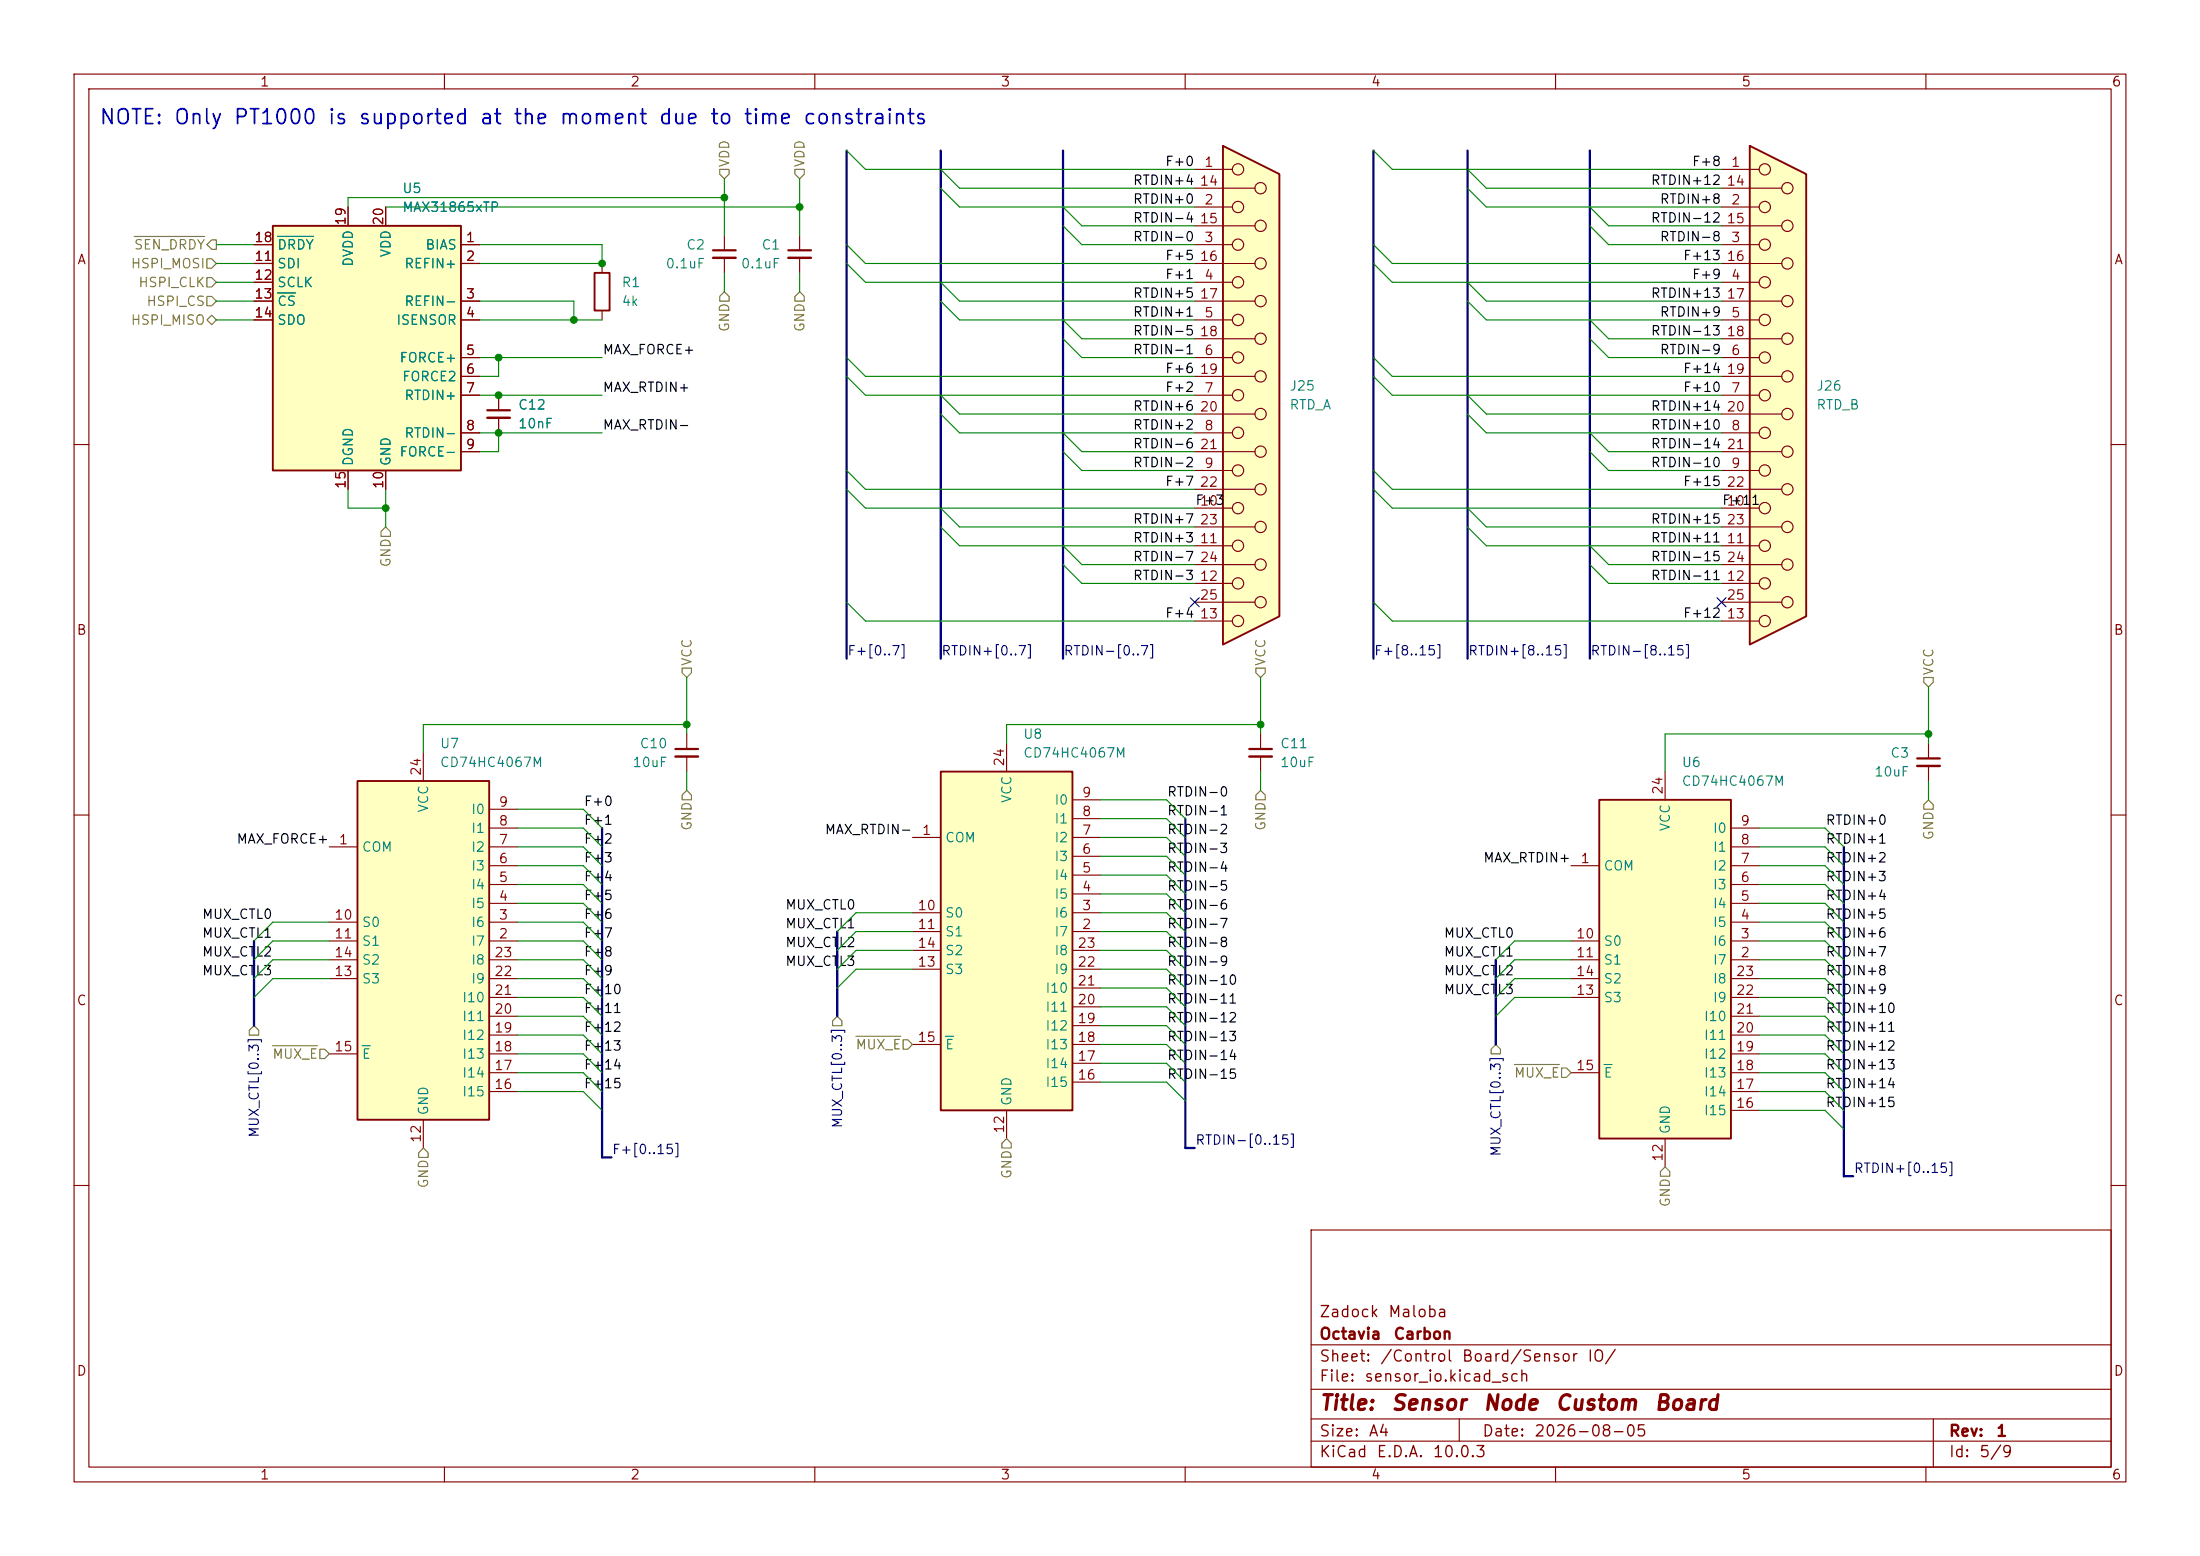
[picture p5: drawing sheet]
<svg xmlns="http://www.w3.org/2000/svg" width="297mm" height="210mm" viewBox="0 0 297 210" stroke-linecap="round" stroke-linejoin="round" font-family="sans-serif">
<g fill="none" stroke="#840000" stroke-width=".15">
<path d="M10 10h277v190h-277zM12 12h273v186h-273zM60 10v2M110 10v2M160 10v2M210 10v2M260 10v2M10 60h2M285 60h2M10 110h2M285 110h2M10 160h2"/>
<path d="M177 166h108v32h-108zM285 160h2M60 198v2M110 198v2M160 198v2M177 194.5h108M177 191.5h108M177 187.5h108M177 181.5h108M197 191.5v3M210 198v2M260 198v2"/>
<path d="M261 191.5v6.5"/>
</g>
<path d="M236.2 19.7l7.6 3.8v59.7l-7.6 3.8z" fill="#ffffc2"/>
<path d="M236.2 19.7l7.6 3.8v59.7l-7.6 3.8z" fill="none" stroke="#840000" stroke-width=".25"/>
<g fill="none" stroke="#840000" stroke-width=".15">
<path d="M232.4 22.9h5.1M232.4 25.4h8.1M232.4 27.9h5.1M232.4 30.5h8.1M232.4 33h5.1M232.4 35.6h8.1M232.4 38.1h5.1M232.4 40.6h8.1M232.4 43.2h5.1M232.4 45.7h8.1M232.4 48.3h5.1M232.4 50.8h8.1"/>
<path d="M232.4 53.3h5.1M232.4 55.9h8.1M232.4 58.4h5.1M232.4 61h8.1M232.4 63.5h5.1M232.4 66h8.1M232.4 68.6h5.1M232.4 71.1h8.1M232.4 73.7h5.1M232.4 76.2h8.1M232.4 78.7h5.1M232.4 81.3h8.1"/>
<path d="M232.4 83.8h5.1"/>
<circle cx="238.3" cy="22.9" r=".76"/>
<circle cx="238.3" cy="33" r=".76"/>
<circle cx="238.3" cy="38.1" r=".76"/>
<circle cx="238.3" cy="27.9" r=".76"/>
<circle cx="241.3" cy="35.6" r=".76"/>
<circle cx="241.3" cy="25.4" r=".76"/>
<circle cx="241.3" cy="30.5" r=".76"/>
<circle cx="238.3" cy="43.2" r=".76"/>
<circle cx="238.3" cy="48.3" r=".76"/>
<circle cx="238.3" cy="53.3" r=".76"/>
<circle cx="238.3" cy="58.4" r=".76"/>
<circle cx="241.3" cy="50.8" r=".76"/>
<circle cx="241.3" cy="55.9" r=".76"/>
<circle cx="241.3" cy="45.7" r=".76"/>
<circle cx="241.3" cy="40.6" r=".76"/>
<circle cx="238.3" cy="68.6" r=".76"/>
<circle cx="238.3" cy="63.5" r=".76"/>
<circle cx="238.3" cy="73.7" r=".76"/>
<circle cx="238.3" cy="78.7" r=".76"/>
<circle cx="241.3" cy="71.1" r=".76"/>
<circle cx="241.3" cy="66" r=".76"/>
<circle cx="241.3" cy="76.2" r=".76"/>
<circle cx="241.3" cy="61" r=".76"/>
<circle cx="238.3" cy="83.8" r=".76"/>
<circle cx="241.3" cy="81.3" r=".76"/>
</g>
<path d="M215.9 108h17.8v45.7h-17.8z" fill="#ffffc2"/>
<path d="M215.9 108h17.8v45.7h-17.8z" fill="none" stroke="#840000" stroke-width=".25"/>
<g fill="none" stroke="#840000" stroke-width=".15">
<path d="M212.1 116.8h3.8M224.8 104.1v3.9M233.7 116.8h3.8M233.7 119.4h3.8M233.7 114.3h3.8M233.7 111.8h3.8M212.1 129.5h3.8M212.1 127h3.8M212.1 134.6h3.8M212.1 132.1h3.8M233.7 129.5h3.8M233.7 127h3.8"/>
<path d="M233.7 124.5h3.8M233.7 121.9h3.8M233.7 134.6h3.8M233.7 132.1h3.8M233.7 139.7h3.8M233.7 137.2h3.8M212.1 144.8h3.8M224.8 153.7v3.8M233.7 144.8h3.8M233.7 149.9h3.8M233.7 147.3h3.8M233.7 142.2h3.8"/>
</g>
<path d="M216.5 143.7h1.1" fill="none" stroke="#008484" stroke-width=".15"/>
<path d="M165.1 19.7l7.6 3.8v59.7l-7.6 3.8z" fill="#ffffc2"/>
<path d="M165.1 19.7l7.6 3.8v59.7l-7.6 3.8z" fill="none" stroke="#840000" stroke-width=".25"/>
<g fill="none" stroke="#840000" stroke-width=".15">
<path d="M161.3 22.9h5.1M161.3 25.4h8.1M161.3 27.9h5.1M161.3 30.5h8.1M161.3 33h5.1M161.3 35.6h8.1M161.3 38.1h5.1M67.3 53.3v2.1M67.3 56.4v2M161.3 40.6h8.1M161.3 43.2h5.1M161.3 45.7h8.1"/>
<path d="M161.3 48.3h5.1M161.3 50.8h8.1M161.3 53.3h5.1M161.3 55.9h8.1M161.3 58.4h5.1M161.3 61h8.1M161.3 63.5h5.1M161.3 66h8.1M161.3 68.6h5.1M161.3 71.1h8.1M161.3 73.7h5.1M161.3 76.2h8.1"/>
<path d="M161.3 78.7h5.1M92.7 99.1v2M161.3 81.3h8.1M161.3 83.8h5.1M170.2 99.1v2M92.7 102.1v2M170.2 102.1v2M260.3 100.3v2.1M260.3 103.4v2"/>
<circle cx="167.1" cy="38.1" r=".76"/>
<circle cx="167.1" cy="33" r=".76"/>
<circle cx="167.1" cy="22.9" r=".76"/>
<circle cx="167.1" cy="27.9" r=".76"/>
<circle cx="170.2" cy="35.6" r=".76"/>
<circle cx="170.2" cy="25.4" r=".76"/>
<circle cx="170.2" cy="30.5" r=".76"/>
<circle cx="167.1" cy="53.3" r=".76"/>
<circle cx="167.1" cy="43.2" r=".76"/>
<circle cx="167.1" cy="58.4" r=".76"/>
<circle cx="167.1" cy="48.3" r=".76"/>
<circle cx="170.2" cy="55.9" r=".76"/>
<circle cx="170.2" cy="40.6" r=".76"/>
<circle cx="170.2" cy="45.7" r=".76"/>
<circle cx="170.2" cy="50.8" r=".76"/>
<circle cx="167.1" cy="78.7" r=".76"/>
<circle cx="167.1" cy="68.6" r=".76"/>
<circle cx="167.1" cy="73.7" r=".76"/>
<circle cx="167.1" cy="63.5" r=".76"/>
<circle cx="170.2" cy="71.1" r=".76"/>
<circle cx="170.2" cy="76.2" r=".76"/>
<circle cx="170.2" cy="66" r=".76"/>
<circle cx="170.2" cy="61" r=".76"/>
<circle cx="167.1" cy="83.8" r=".76"/>
<circle cx="170.2" cy="81.3" r=".76"/>
</g>
<path d="M65.8 55.4h3M91.2 101.1h3M168.7 101.1h3M258.8 102.4h3.1" fill="none" stroke="#840000" stroke-width=".3"/>
<path d="M65.8 56.4h3M91.2 102.1h3M168.7 102.1h3M258.8 103.4h3.1" fill="none" stroke="#840000" stroke-width=".33"/>
<path d="M36.8 30.5h25.4v33h-25.4z" fill="#ffffc2"/>
<path d="M36.8 30.5h25.4v33h-25.4zM80.3 36.8h2v5.1h-2z" fill="none" stroke="#840000" stroke-width=".25"/>
<g fill="none" stroke="#840000" stroke-width=".15">
<path d="M34.3 33h2.5M34.3 35.6h2.5M34.3 38.1h2.5M47 27.9v2.6M52.1 27.9v2.6M62.2 33h2.6M62.2 35.6h2.6M81.3 35.6v1.2M97.8 31.8v2M97.8 34.8v2M107.9 31.8v2M107.9 34.8v2"/>
<path d="M34.3 40.6h2.5M34.3 43.2h2.5M62.2 40.6h2.6M62.2 43.2h2.6M62.2 48.3h2.6M62.2 50.8h2.6M62.2 53.3h2.6M62.2 58.4h2.6M81.3 41.9v1.3M47 63.5v2.5M52.1 63.5v2.5M62.2 61h2.6"/>
</g>
<path d="M37.5 39.5h2.4M37.5 31.9h4.8" fill="none" stroke="#008484" stroke-width=".15"/>
<path d="M96.3 33.8h3M106.4 33.8h3.1" fill="none" stroke="#840000" stroke-width=".3"/>
<path d="M96.3 34.8h3M106.4 34.8h3.1" fill="none" stroke="#840000" stroke-width=".33"/>
<path d="M127 104.1h17.8v45.8h-17.8z" fill="#ffffc2"/>
<path d="M127 104.1h17.8v45.8h-17.8z" fill="none" stroke="#840000" stroke-width=".25"/>
<g fill="none" stroke="#840000" stroke-width=".15">
<path d="M123.2 113h3.8M135.9 100.3v3.8M144.8 113h3.8M144.8 118.1h3.8M144.8 115.6h3.8M144.8 110.5h3.8M144.8 108h3.8M123.2 125.7h3.8M123.2 123.2h3.8M123.2 130.8h3.8M123.2 128.3h3.8M144.8 125.7h3.8"/>
<path d="M144.8 123.2h3.8M144.8 120.7h3.8M144.8 130.8h3.8M144.8 128.3h3.8M144.8 138.4h3.8M144.8 135.9h3.8M144.8 133.4h3.8M123.2 141h3.8M135.9 149.9v3.8M144.8 141h3.8M144.8 146.1h3.8M144.8 143.5h3.8"/>
</g>
<path d="M127.6 139.9h1.1" fill="none" stroke="#008484" stroke-width=".15"/>
<path d="M48.3 105.4h17.7v45.7h-17.7z" fill="#ffffc2"/>
<path d="M48.3 105.4h17.7v45.7h-17.7z" fill="none" stroke="#840000" stroke-width=".25"/>
<g fill="none" stroke="#840000" stroke-width=".15">
<path d="M34.3 33h2.5M34.3 35.6h2.5M34.3 38.1h2.5M47 27.9v2.6M52.1 27.9v2.6M62.2 33h2.6M62.2 35.6h2.6M34.3 40.6h2.5M34.3 43.2h2.5M62.2 40.6h2.6M62.2 43.2h2.6M62.2 48.3h2.6"/>
<path d="M62.2 50.8h2.6M62.2 53.3h2.6M62.2 58.4h2.6M67.3 53.3v2.1M67.3 56.4v2M47 63.5v2.5M52.1 63.5v2.5M62.2 61h2.6M44.4 114.3h3.9M57.1 101.6v3.8M66 114.3h3.8M66 119.4h3.8"/>
<path d="M66 116.8h3.8M66 111.8h3.8M66 109.2h3.8M44.4 127h3.9M44.4 124.5h3.9M44.4 132.1h3.9M44.4 129.5h3.9M66 127h3.8M66 124.5h3.8M66 121.9h3.8M66 132.1h3.8M66 129.5h3.8"/>
<path d="M66 139.7h3.8M66 137.2h3.8M66 134.6h3.8M44.4 142.2h3.9M57.1 151.1v3.8M66 142.2h3.8M66 147.3h3.8M66 144.8h3.8"/>
</g>
<path d="M37.5 39.5h2.4M37.5 31.9h4.8M48.9 141.1h1.1" fill="none" stroke="#008484" stroke-width=".15"/>
<g fill="none" stroke="#848400" stroke-width=".15">
<path d="M18.1 31.9h9.5M27.9 33l.7-.6h.6v1.3h-.6zM27.9 34.9h.7l.6 .7-.6 .6h-.7zM27.9 37.5h.7l.6 .6-.6 .6h-.7zM97.2 22.9h1.2v.6l-.6 .6-.6-.6zM97.8 39.4l.6 .6v.6h-1.2v-.6zM107.3 22.9h1.3v.6l-.7 .6-.6-.6zM107.9 39.4l.7 .6v.6h-1.3v-.6zM27.9 40h.7l.6 .6-.6 .7h-.7zM28.6 42.5l.6 .7-.6 .6-.7-.6zM52.1 71.1l.6 .7v.6h-1.3v-.6zM92.1 90.2h1.2v.6l-.6 .6-.6-.6z"/>
<path d="M169.5 90.2h1.3v.6l-.6 .6-.7-.6zM259.7 91.4h1.3v.7l-.7 .6-.6-.6zM92.7 106.7l.6 .6v.7h-1.2v-.7zM169.5 107.3l.7-.6 .6 .6v.7h-1.3zM260.3 108l.7 .6v.6h-1.3v-.6zM34.3 138.4l.6 .7v.6h-1.2v-.6zM113 137.2l.7 .6v.6h-1.3v-.6zM115.5 139.9h6.1M36.8 141.1h6.1M43.2 141.6h.6l.6 .6-.6 .7h-.6zM57.1 154.9l.7 .7v.6h-1.3v-.6zM121.9 140.3h.7l.6 .7-.6 .6h-.7z"/>
<path d="M135.9 153.7l.6 .6v.6h-1.2v-.6zM201.9 141l.7 .6v.6h-1.3v-.6zM204.4 143.7h6.1M210.8 144.1h.7l.6 .7-.6 .6h-.7zM224.2 158.1l.6-.6 .6 .6v.7h-1.2z"/>
</g>
<path d="M114.3 20.3v68.6M127 20.3v68.6M143.5 20.3v68.6M185.4 20.3v68.6M198.1 20.3v68.6M214.6 20.3v68.6M81.3 111.8v44.4h1.2M160 110.5v44.4h1.3M248.9 114.3v44.5h1.3M34.3 127v11.4M113 125.7v11.5M201.9 129.5v11.5" fill="none" stroke="#000084" stroke-width=".3"/>
<g fill="none" stroke="#008400" stroke-width=".15">
<path d="M29.2 33h5.1M29.2 38.1h5.1M29.2 35.6h5.1M52.1 27.9h55.8M64.8 33h16.5v2.6h-16.5M97.8 24.1v7.7M97.8 36.8v2.6M97.8 26.7h-50.8v1.2M107.9 24.1v7.7M107.9 36.8v2.6M114.3 35.6l2.5 2.5h44.5M114.3 33l2.5 2.6h44.5"/>
<path d="M114.3 20.3l2.5 2.6h44.5M127 38.1l2.5 2.5h31.8M127 25.4l2.5 2.5h31.8M127 22.9l2.5 2.5h31.8M143.5 30.5l2.5 2.5h15.3M143.5 27.9l2.5 2.6h15.3M185.4 35.6l2.6 2.5h44.4M185.4 33l2.6 2.6h44.4M185.4 20.3l2.6 2.6h44.4M198.1 38.1l2.6 2.5h31.7M198.1 25.4l2.6 2.5h31.7M198.1 22.9l2.6 2.5h31.7"/>
<path d="M214.6 30.5l2.6 2.5h15.2M214.6 27.9l2.6 2.6h15.2M29.2 40.6h5.1M29.2 43.2h5.1M64.8 40.6h12.7v2.6M64.8 53.3h16.5M64.8 58.4h16.5M64.8 43.2h16.5M64.8 48.3h16.5M67.3 58.4v2.6h-2.5M67.3 48.3v2.5h-2.5M114.3 48.3l2.5 2.5h44.5"/>
<path d="M114.3 50.8l2.5 2.5h44.5M127 55.9l2.5 2.5h31.8M127 40.6l2.5 2.6h31.8M127 53.3l2.5 2.6h31.8M143.5 58.4l2.5 2.6h15.3M143.5 45.7l2.5 2.6h15.3M143.5 43.2l2.5 2.5h15.3M185.4 48.3l2.6 2.5h44.4M185.4 50.8l2.6 2.5h44.4M198.1 55.9l2.6 2.5h31.7M198.1 40.6l2.6 2.6h31.7M198.1 53.3l2.6 2.6h31.7"/>
<path d="M214.6 58.4l2.6 2.6h15.2M214.6 45.7l2.6 2.6h15.2M214.6 43.2l2.6 2.5h15.2M47 66v2.6h5.1M52.1 66v5.1M114.3 63.5l2.5 2.5h44.5M114.3 66l2.5 2.6h44.5M127 71.1l2.5 2.6h31.8M127 68.6l2.5 2.5h31.8M143.5 73.7l2.5 2.5h15.3M143.5 76.2l2.5 2.5h15.3M143.5 61l2.5 2.5h15.3"/>
<path d="M185.4 63.5l2.6 2.5h44.4M185.4 66l2.6 2.6h44.4M198.1 71.1l2.6 2.6h31.7M198.1 68.6l2.6 2.5h31.7M214.6 73.7l2.6 2.5h15.2M214.6 76.2l2.6 2.5h15.2M214.6 61l2.6 2.5h15.2M92.7 97.8h-35.6v3.8M92.7 91.4v7.7M114.3 81.3l2.5 2.5h44.5M170.2 97.8h-34.3v2.5M170.2 91.4v7.7"/>
<path d="M185.4 81.3l2.6 2.5h44.4M260.3 92.7v7.6M260.3 99.1h-35.5v5M69.8 111.8h8.9l2.6 2.5M69.8 109.2h8.9l2.6 2.6M69.8 114.3h8.9l2.6 2.5M69.8 119.4h8.9l2.6 2.5M69.8 116.8h8.9l2.6 2.6M92.7 104.1v2.6M148.6 113h8.9l2.5 2.6M148.6 115.6h8.9l2.5 2.5M148.6 118.1h8.9l2.5 2.6"/>
<path d="M148.6 108h8.9l2.5 2.5M148.6 110.5h8.9l2.5 2.5M170.2 104.1v2.6M237.5 111.8h8.9l2.5 2.5M237.5 114.3h8.9l2.5 2.5M237.5 119.4h8.9l2.5 2.5M237.5 116.8h8.9l2.5 2.6M260.3 105.4v2.6M44.4 127h-7.6l-2.5 2.5M44.4 124.5h-7.6l-2.5 2.5M44.4 129.5h-7.6l-2.5 2.6M44.4 132.1h-7.6l-2.5 2.5"/>
<path d="M69.8 127h8.9l2.6 2.5M69.8 139.7h8.9l2.6 2.5M69.8 137.2h8.9l2.6 2.5M69.8 124.5h8.9l2.6 2.5M69.8 121.9h8.9l2.6 2.6M69.8 129.5h8.9l2.6 2.6M69.8 132.1h8.9l2.6 2.5M69.8 134.6h8.9l2.6 2.6M123.2 128.3h-7.6l-2.6 2.5M123.2 123.2h-7.6l-2.6 2.5M123.2 125.7h-7.6l-2.6 2.6M123.2 130.8h-7.6l-2.6 2.6"/>
<path d="M148.6 128.3h8.9l2.5 2.5M148.6 123.2h8.9l2.5 2.5M148.6 125.7h8.9l2.5 2.6M148.6 130.8h8.9l2.5 2.6M148.6 135.9h8.9l2.5 2.5M148.6 138.4h8.9l2.5 2.6M148.6 120.7h8.9l2.5 2.5M148.6 133.4h8.9l2.5 2.5M212.1 127h-7.6l-2.6 2.5M212.1 129.5h-7.6l-2.6 2.6M212.1 132.1h-7.6l-2.6 2.5M212.1 134.6h-7.6l-2.6 2.6"/>
<path d="M237.5 127h8.9l2.5 2.5M237.5 139.7h8.9l2.5 2.5M237.5 137.2h8.9l2.5 2.5M237.5 124.5h8.9l2.5 2.5M237.5 121.9h8.9l2.5 2.6M237.5 129.5h8.9l2.5 2.6M237.5 132.1h8.9l2.5 2.5M237.5 134.6h8.9l2.5 2.6M69.8 147.3h8.9l2.6 2.6M69.8 142.2h8.9l2.6 2.6M69.8 144.8h8.9l2.6 2.5M148.6 143.5h8.9l2.5 2.6"/>
<path d="M148.6 141h8.9l2.5 2.5M148.6 146.1h8.9l2.5 2.5M237.5 147.3h8.9l2.5 2.6M237.5 142.2h8.9l2.5 2.6M237.5 149.9h8.9l2.5 2.5M237.5 144.8h8.9l2.5 2.5"/>
</g>
<path d="M160.7 80.7l1.2 1.2M161.9 80.7l-1.2 1.2M231.8 80.7l1.2 1.2M233 80.7l-1.2 1.2" fill="none" stroke="#000084" stroke-width=".15"/>
<g fill="#008400" stroke="#008400" stroke-width=".14">
<circle cx="92.7" cy="97.8" r=".46"/>
<circle cx="77.5" cy="43.2" r=".46"/>
<circle cx="97.8" cy="26.7" r=".46"/>
<circle cx="107.9" cy="27.9" r=".46"/>
<circle cx="81.3" cy="35.6" r=".46"/>
<circle cx="67.3" cy="53.3" r=".46"/>
<circle cx="67.3" cy="58.4" r=".46"/>
<circle cx="52.1" cy="68.6" r=".46"/>
<circle cx="67.3" cy="48.3" r=".46"/>
<circle cx="170.2" cy="97.8" r=".46"/>
<circle cx="260.3" cy="99.1" r=".46"/>
</g>
<text font-size="2" fill="#0000c2" x="13.3" y="17.3">NOTE: Only PT1000 is supported at the moment due to time constraints</text>
<g font-size="2" fill="#840000">
<text x="178" y="190.8">Title:</text>
<text x="187.7" y="190.8">Sensor</text>
<text x="200.1" y="190.8">Node</text>
<text x="209.8" y="190.8">Custom</text>
<text x="223.2" y="190.8">Board</text>
</g>
<g font-size="1.5" fill="#840000">
<text x="178" y="178.2">Zadock</text>
<text x="187.3" y="178.2">Maloba</text>
<text x="178" y="184.2">Sheet:</text>
<text x="178" y="181.2">Octavia</text>
<text x="186.2" y="184.2">/Control</text>
<text x="188" y="181.2">Carbon</text>
<text x="197.2" y="184.2">Board/Sensor</text>
<text x="214.2" y="184.2">IO/</text>
<text x="178" y="186.9">File:</text>
<text x="184.1" y="186.9">sensor_io.kicad_sch</text>
<text x="178" y="197.1">KiCad</text>
<text x="178" y="194.3">Size:</text>
<text x="184.7" y="194.3">A4</text>
<text x="185.7" y="197.1">E.D.A.</text>
<text x="193.3" y="197.1">10.0.3</text>
<text x="200" y="194.3">Date:</text>
<text x="207" y="194.3">2026-08-05</text>
<text x="263" y="194.3">Rev:</text>
<text x="263" y="197.1">Id:</text>
<text x="267.1" y="197.1">5/9</text>
<text x="269.4" y="194.3">1</text>
</g>
<g font-size="1.3" fill="#840000">
<text x="35" y="12">1</text>
<text x="85" y="12">2</text>
<text x="135" y="12">3</text>
<text x="185" y="12">4</text>
<text x="235" y="12">5</text>
<text x="285" y="12">6</text>
<text x="162.5" y="22.8">1</text>
<text x="233.6" y="22.8">1</text>
<text x="161.9" y="25.4">14</text>
<text x="162.5" y="27.9">2</text>
<text x="233" y="25.4">14</text>
<text x="233.6" y="27.9">2</text>
<text x="10.3" y="36">A</text>
<text x="34.2" y="35.5">11</text>
<text x="34.2" y="33">18</text>
<text x="47" y="30.5" transform="rotate(-90 47 30.5)">19</text>
<text x="52" y="30.5" transform="rotate(-90 52 30.5)">20</text>
<text x="62.8" y="33">1</text>
<text x="62.8" y="35.5">2</text>
<text x="161.9" y="30.5">15</text>
<text x="161.9" y="35.5">16</text>
<text x="162.5" y="33">3</text>
<text x="233" y="30.5">15</text>
<text x="233" y="35.5">16</text>
<text x="233.6" y="33">3</text>
<text x="285.3" y="36">A</text>
<text x="34.2" y="38.1">12</text>
<text x="34.2" y="40.6">13</text>
<text x="62.8" y="40.6">3</text>
<text x="161.9" y="40.6">17</text>
<text x="162.5" y="38.1">4</text>
<text x="233" y="40.6">17</text>
<text x="233.6" y="38.1">4</text>
<text x="34.2" y="43.2">14</text>
<text x="62.8" y="43.2">4</text>
<text x="161.9" y="45.7">18</text>
<text x="162.5" y="43.2">5</text>
<text x="233" y="45.7">18</text>
<text x="233.6" y="43.2">5</text>
<text x="62.8" y="48.2">5</text>
<text x="62.8" y="50.8">6</text>
<text x="62.8" y="53.3">7</text>
<text x="161.9" y="50.8">19</text>
<text x="162.5" y="48.2">6</text>
<text x="162.5" y="53.3">7</text>
<text x="233" y="50.8">19</text>
<text x="233.6" y="48.2">6</text>
<text x="233.6" y="53.3">7</text>
<text x="62.8" y="58.4">8</text>
<text x="161.9" y="55.9">20</text>
<text x="162.5" y="58.4">8</text>
<text x="233" y="55.9">20</text>
<text x="233.6" y="58.4">8</text>
<text x="62.8" y="60.9">9</text>
<text x="161.9" y="60.9">21</text>
<text x="162.5" y="63.5">9</text>
<text x="233" y="60.9">21</text>
<text x="233.6" y="63.5">9</text>
<text x="47" y="66.1" transform="rotate(-90 47 66.1)">15</text>
<text x="52" y="66.1" transform="rotate(-90 52 66.1)">10</text>
<text x="161.9" y="68.6">10</text>
<text x="161.9" y="66">22</text>
<text x="161.9" y="71.1">23</text>
<text x="233" y="68.6">10</text>
<text x="233" y="66">22</text>
<text x="233" y="71.1">23</text>
<text x="161.9" y="73.6">11</text>
<text x="161.9" y="76.2">24</text>
<text x="233" y="73.6">11</text>
<text x="233" y="76.2">24</text>
<text x="161.9" y="78.7">12</text>
<text x="161.9" y="83.8">13</text>
<text x="161.9" y="81.3">25</text>
<text x="233" y="78.7">12</text>
<text x="233" y="83.8">13</text>
<text x="233" y="81.3">25</text>
<text x="10.3" y="86">B</text>
<text x="285.3" y="86">B</text>
<text x="57.1" y="104.8" transform="rotate(-90 57.1 104.8)">24</text>
<text x="135.9" y="103.5" transform="rotate(-90 135.9 103.5)">24</text>
<text x="146" y="107.9">9</text>
<text x="224.8" y="107.4" transform="rotate(-90 224.8 107.4)">24</text>
<text x="67.2" y="111.7">8</text>
<text x="67.2" y="109.2">9</text>
<text x="124.4" y="113">1</text>
<text x="146" y="113">7</text>
<text x="146" y="110.5">8</text>
<text x="234.9" y="111.7">9</text>
<text x="45.6" y="114.3">1</text>
<text x="67.2" y="119.4">5</text>
<text x="67.2" y="116.8">6</text>
<text x="67.2" y="114.3">7</text>
<text x="146" y="118.1">5</text>
<text x="146" y="115.5">6</text>
<text x="213.3" y="116.8">1</text>
<text x="234.9" y="119.4">6</text>
<text x="234.9" y="116.8">7</text>
<text x="234.9" y="114.3">8</text>
<text x="45" y="124.4">10</text>
<text x="67.2" y="124.4">3</text>
<text x="67.2" y="121.9">4</text>
<text x="123.8" y="123.2">10</text>
<text x="123.8" y="125.7">11</text>
<text x="146" y="125.7">2</text>
<text x="146" y="123.2">3</text>
<text x="146" y="120.6">4</text>
<text x="234.9" y="124.4">4</text>
<text x="234.9" y="121.9">5</text>
<text x="45" y="127">11</text>
<text x="45" y="129.5">14</text>
<text x="66.6" y="129.5">23</text>
<text x="67.2" y="127">2</text>
<text x="123.8" y="130.8">13</text>
<text x="123.8" y="128.2">14</text>
<text x="145.4" y="130.8">22</text>
<text x="145.4" y="128.2">23</text>
<text x="212.7" y="127">10</text>
<text x="212.7" y="129.5">11</text>
<text x="234.9" y="129.5">2</text>
<text x="234.9" y="127">3</text>
<text x="10.3" y="136">C</text>
<text x="45" y="132.1">13</text>
<text x="66.6" y="137.1">20</text>
<text x="66.6" y="134.6">21</text>
<text x="66.6" y="132.1">22</text>
<text x="145.4" y="135.9">20</text>
<text x="145.4" y="133.3">21</text>
<text x="212.7" y="134.6">13</text>
<text x="212.7" y="132.1">14</text>
<text x="234.3" y="137.1">21</text>
<text x="234.3" y="134.6">22</text>
<text x="234.3" y="132.1">23</text>
<text x="285.3" y="136">C</text>
<text x="45" y="142.2">15</text>
<text x="66.6" y="142.2">18</text>
<text x="66.6" y="139.7">19</text>
<text x="123.8" y="140.9">15</text>
<text x="145.4" y="143.5">17</text>
<text x="145.4" y="140.9">18</text>
<text x="145.4" y="138.4">19</text>
<text x="234.3" y="142.2">19</text>
<text x="234.3" y="139.7">20</text>
<text x="66.6" y="147.3">16</text>
<text x="66.6" y="144.8">17</text>
<text x="145.4" y="146">16</text>
<text x="212.7" y="144.8">15</text>
<text x="234.3" y="149.8">16</text>
<text x="234.3" y="147.3">17</text>
<text x="234.3" y="144.8">18</text>
<text x="57.1" y="154.3" transform="rotate(-90 57.1 154.3)">12</text>
<text x="135.9" y="153.1" transform="rotate(-90 135.9 153.1)">12</text>
<text x="224.8" y="156.9" transform="rotate(-90 224.8 156.9)">12</text>
<text x="10.3" y="186">D</text>
<text x="285.3" y="186">D</text>
<text x="35" y="200">1</text>
<text x="85" y="200">2</text>
<text x="135" y="200">3</text>
<text x="185" y="200">4</text>
<text x="235" y="200">5</text>
<text x="285" y="200">6</text>
</g>
<g font-size="1.3" fill="#848400">
<text x="98.8" y="22.7" transform="rotate(-90 98.8 22.7)">VDD</text>
<text x="108.9" y="22.7" transform="rotate(-90 108.9 22.7)">VDD</text>
<text x="18" y="34">SEN_DRDY</text>
<text x="17.6" y="36.5">HSPI_MOSI</text>
<text x="18.6" y="39.1">HSPI_CLK</text>
<text x="19.7" y="41.6">HSPI_CS</text>
<text x="17.6" y="44.2">HSPI_MISO</text>
<text x="98.8" y="44.9" transform="rotate(-90 98.8 44.9)">GND</text>
<text x="108.9" y="44.9" transform="rotate(-90 108.9 44.9)">GND</text>
<text x="53" y="76.7" transform="rotate(-90 53 76.7)">GND</text>
<text x="93.7" y="90" transform="rotate(-90 93.7 90)">VCC</text>
<text x="171.2" y="90" transform="rotate(-90 171.2 90)">VCC</text>
<text x="261.3" y="91.2" transform="rotate(-90 261.3 91.2)">VCC</text>
<text x="93.7" y="112.2" transform="rotate(-90 93.7 112.2)">GND</text>
<text x="171.2" y="112.2" transform="rotate(-90 171.2 112.2)">GND</text>
<text x="261.3" y="113.5" transform="rotate(-90 261.3 113.5)">GND</text>
<text x="36.7" y="143.2">MUX_E</text>
<text x="115.4" y="141.9">MUX_E</text>
<text x="204.3" y="145.8">MUX_E</text>
<text x="58.1" y="160.5" transform="rotate(-90 58.1 160.5)">GND</text>
<text x="136.9" y="159.2" transform="rotate(-90 136.9 159.2)">GND</text>
<text x="225.8" y="163" transform="rotate(-90 225.8 163)">GND</text>
</g>
<g font-size="1.3">
<text x="157.2" y="22.7">F+0</text>
<text x="228.3" y="22.7">F+8</text>
<text x="152.9" y="25.3">RTDIN+4</text>
<text x="152.9" y="27.8">RTDIN+0</text>
<text x="222.8" y="25.3">RTDIN+12</text>
<text x="224" y="27.8">RTDIN+8</text>
<text x="152.9" y="32.9">RTDIN-0</text>
<text x="152.9" y="30.4">RTDIN-4</text>
<text x="157.2" y="35.4">F+5</text>
<text x="222.8" y="30.4">RTDIN-12</text>
<text x="224" y="32.9">RTDIN-8</text>
<text x="227.1" y="35.4">F+13</text>
<text x="152.9" y="40.5">RTDIN+5</text>
<text x="157.2" y="38">F+1</text>
<text x="222.8" y="40.5">RTDIN+13</text>
<text x="228.3" y="38">F+9</text>
<text x="152.9" y="43.1">RTDIN+1</text>
<text x="152.9" y="45.6">RTDIN-5</text>
<text x="222.8" y="45.6">RTDIN-13</text>
<text x="224" y="43.1">RTDIN+9</text>
<text x="81.3" y="48.1">MAX_FORCE+</text>
<text x="81.3" y="53.2">MAX_RTDIN+</text>
<text x="152.9" y="48.1">RTDIN-1</text>
<text x="157.2" y="53.2">F+2</text>
<text x="157.2" y="50.7">F+6</text>
<text x="224" y="48.1">RTDIN-9</text>
<text x="227.1" y="53.2">F+10</text>
<text x="227.1" y="50.7">F+14</text>
<text x="81.3" y="58.3">MAX_RTDIN-</text>
<text x="152.9" y="55.8">RTDIN+6</text>
<text x="152.9" y="58.3">RTDIN+2</text>
<text x="222.8" y="55.8">RTDIN+14</text>
<text x="222.8" y="58.3">RTDIN+10</text>
<text x="152.9" y="60.8">RTDIN-6</text>
<text x="152.9" y="63.4">RTDIN-2</text>
<text x="157.2" y="65.9">F+7</text>
<text x="222.8" y="63.4">RTDIN-10</text>
<text x="222.8" y="60.8">RTDIN-14</text>
<text x="227.1" y="65.9">F+15</text>
<text x="152.9" y="71">RTDIN+7</text>
<text x="161.3" y="68.5">F+3</text>
<text x="222.8" y="71">RTDIN+15</text>
<text x="232.4" y="68.5">F+11</text>
<text x="152.9" y="76.1">RTDIN-7</text>
<text x="152.9" y="73.5">RTDIN+3</text>
<text x="222.8" y="76.1">RTDIN-15</text>
<text x="222.8" y="73.5">RTDIN+11</text>
<text x="152.9" y="78.6">RTDIN-3</text>
<text x="157.2" y="83.7">F+4</text>
<text x="222.8" y="78.6">RTDIN-11</text>
<text x="227.1" y="83.7">F+12</text>
<text x="157.5" y="107.8">RTDIN-0</text>
<text x="78.7" y="111.6">F+1</text>
<text x="78.7" y="109.1">F+0</text>
<text x="111.3" y="112.9">MAX_RTDIN-</text>
<text x="157.5" y="112.9">RTDIN-2</text>
<text x="157.5" y="110.4">RTDIN-1</text>
<text x="246.4" y="111.6">RTDIN+0</text>
<text x="31.8" y="114.2">MAX_FORCE+</text>
<text x="78.7" y="114.2">F+2</text>
<text x="78.7" y="116.7">F+3</text>
<text x="78.7" y="119.3">F+4</text>
<text x="157.5" y="115.4">RTDIN-3</text>
<text x="157.5" y="118">RTDIN-4</text>
<text x="200.2" y="116.7">MAX_RTDIN+</text>
<text x="246.4" y="116.7">RTDIN+2</text>
<text x="246.4" y="114.2">RTDIN+1</text>
<text x="246.4" y="119.3">RTDIN+3</text>
<text x="27.2" y="124.3">MUX_CTL0</text>
<text x="78.7" y="121.8">F+5</text>
<text x="78.7" y="124.3">F+6</text>
<text x="105.9" y="123.1">MUX_CTL0</text>
<text x="105.9" y="125.6">MUX_CTL1</text>
<text x="157.5" y="125.6">RTDIN-7</text>
<text x="157.5" y="123.1">RTDIN-6</text>
<text x="157.5" y="120.5">RTDIN-5</text>
<text x="246.4" y="121.8">RTDIN+4</text>
<text x="246.4" y="124.3">RTDIN+5</text>
<text x="27.2" y="129.4">MUX_CTL2</text>
<text x="27.2" y="132">MUX_CTL3</text>
<text x="27.2" y="126.9">MUX_CTL1</text>
<text x="78.7" y="126.9">F+7</text>
<text x="78.7" y="132">F+9</text>
<text x="78.7" y="129.4">F+8</text>
<text x="105.9" y="128.1">MUX_CTL2</text>
<text x="105.9" y="130.7">MUX_CTL3</text>
<text x="157.5" y="128.1">RTDIN-8</text>
<text x="157.5" y="130.7">RTDIN-9</text>
<text x="194.8" y="126.9">MUX_CTL0</text>
<text x="194.8" y="129.4">MUX_CTL1</text>
<text x="194.8" y="132">MUX_CTL2</text>
<text x="246.4" y="126.9">RTDIN+6</text>
<text x="246.4" y="129.4">RTDIN+7</text>
<text x="246.4" y="132">RTDIN+8</text>
<text x="78.7" y="137">F+11</text>
<text x="78.7" y="134.5">F+10</text>
<text x="157.5" y="133.2">RTDIN-10</text>
<text x="157.5" y="135.8">RTDIN-11</text>
<text x="194.8" y="134.5">MUX_CTL3</text>
<text x="246.4" y="137">RTDIN+10</text>
<text x="246.4" y="134.5">RTDIN+9</text>
<text x="78.7" y="142.1">F+13</text>
<text x="78.7" y="139.6">F+12</text>
<text x="157.5" y="138.3">RTDIN-12</text>
<text x="157.5" y="143.4">RTDIN-14</text>
<text x="157.5" y="140.8">RTDIN-13</text>
<text x="246.4" y="142.1">RTDIN+12</text>
<text x="246.4" y="139.6">RTDIN+11</text>
<text x="78.7" y="144.7">F+14</text>
<text x="78.7" y="147.2">F+15</text>
<text x="157.5" y="145.9">RTDIN-15</text>
<text x="246.4" y="149.7">RTDIN+15</text>
<text x="246.4" y="144.7">RTDIN+13</text>
<text x="246.4" y="147.2">RTDIN+14</text>
</g>
<g font-size="1.3" fill="#008484">
<text x="54.2" y="28.9">MAX31865xTP</text>
<text x="54.2" y="26.4">U5</text>
<text x="37.3" y="34">DRDY</text>
<text x="53" y="34.8" transform="rotate(-90 53 34.8)">VDD</text>
<text x="57.3" y="34">BIAS</text>
<text x="92.6" y="34">C2</text>
<text x="102.7" y="34">C1</text>
<text x="37.3" y="36.5">SDI</text>
<text x="37.3" y="39.1">SCLK</text>
<text x="37.3" y="41.6">CS</text>
<text x="48" y="36.1" transform="rotate(-90 48 36.1)">DVDD</text>
<text x="54.5" y="36.5">REFIN+</text>
<text x="54.5" y="41.6">REFIN-</text>
<text x="83.8" y="39.1">R1</text>
<text x="83.8" y="41.6">4k</text>
<text x="89.8" y="36.5">0.1uF</text>
<text x="99.9" y="36.5">0.1uF</text>
<text x="37.3" y="44.2">SDO</text>
<text x="53.4" y="44.2">ISENSOR</text>
<text x="53.8" y="49.2">FORCE+</text>
<text x="54.2" y="51.8">FORCE2</text>
<text x="174" y="53">J25</text>
<text x="245.1" y="53">J26</text>
<text x="54.5" y="54.3">RTDIN+</text>
<text x="54.5" y="59.4">RTDIN-</text>
<text x="69.9" y="55.6">C12</text>
<text x="69.9" y="58.1">10nF</text>
<text x="174" y="55.6">RTD_A</text>
<text x="245.1" y="55.6">RTD_B</text>
<text x="48" y="63" transform="rotate(-90 48 63)">DGND</text>
<text x="53" y="63" transform="rotate(-90 53 63)">GND</text>
<text x="53.8" y="61.9">FORCE-</text>
<text x="59.3" y="101.3">U7</text>
<text x="86.3" y="101.3">C10</text>
<text x="138" y="100">U8</text>
<text x="172.7" y="101.3">C11</text>
<text x="59.3" y="103.8">CD74HC4067M</text>
<text x="85.3" y="103.8">10uF</text>
<text x="138" y="102.6">CD74HC4067M</text>
<text x="172.7" y="103.8">10uF</text>
<text x="226.9" y="106.4">CD74HC4067M</text>
<text x="226.9" y="103.8">U6</text>
<text x="252.9" y="105.1">10uF</text>
<text x="255.1" y="102.6">C3</text>
<text x="58.1" y="109.7" transform="rotate(-90 58.1 109.7)">VCC</text>
<text x="63.5" y="112.7">I1</text>
<text x="63.5" y="110.2">I0</text>
<text x="136.9" y="108.5" transform="rotate(-90 136.9 108.5)">VCC</text>
<text x="142.3" y="111.5">I1</text>
<text x="142.3" y="108.9">I0</text>
<text x="225.8" y="112.3" transform="rotate(-90 225.8 112.3)">VCC</text>
<text x="231.2" y="112.7">I0</text>
<text x="48.8" y="115.3">COM</text>
<text x="63.5" y="117.8">I3</text>
<text x="63.5" y="115.3">I2</text>
<text x="127.5" y="114">COM</text>
<text x="142.3" y="119.1">I4</text>
<text x="142.3" y="116.5">I3</text>
<text x="142.3" y="114">I2</text>
<text x="216.4" y="117.8">COM</text>
<text x="231.2" y="117.8">I2</text>
<text x="231.2" y="115.3">I1</text>
<text x="48.8" y="125.4">S0</text>
<text x="63.5" y="125.4">I6</text>
<text x="63.5" y="122.9">I5</text>
<text x="63.5" y="120.4">I4</text>
<text x="127.5" y="124.2">S0</text>
<text x="142.3" y="124.2">I6</text>
<text x="142.3" y="121.6">I5</text>
<text x="231.2" y="125.4">I5</text>
<text x="231.2" y="122.9">I4</text>
<text x="231.2" y="120.4">I3</text>
<text x="48.8" y="128">S1</text>
<text x="48.8" y="130.5">S2</text>
<text x="63.5" y="128">I7</text>
<text x="63.5" y="130.5">I8</text>
<text x="127.5" y="126.7">S1</text>
<text x="127.5" y="131.8">S3</text>
<text x="127.5" y="129.2">S2</text>
<text x="142.3" y="126.7">I7</text>
<text x="142.3" y="131.8">I9</text>
<text x="142.3" y="129.2">I8</text>
<text x="216.4" y="128">S0</text>
<text x="216.4" y="130.5">S1</text>
<text x="231.2" y="130.5">I7</text>
<text x="231.2" y="128">I6</text>
<text x="48.8" y="133.1">S3</text>
<text x="62.3" y="135.6">I10</text>
<text x="63.5" y="133.1">I9</text>
<text x="141" y="136.9">I11</text>
<text x="141" y="134.3">I10</text>
<text x="216.4" y="135.6">S3</text>
<text x="216.4" y="133.1">S2</text>
<text x="231.2" y="135.6">I9</text>
<text x="231.2" y="133.1">I8</text>
<text x="48.8" y="143.2">E</text>
<text x="62.3" y="143.2">I13</text>
<text x="62.3" y="140.7">I12</text>
<text x="62.3" y="138.1">I11</text>
<text x="127.5" y="141.9">E</text>
<text x="141" y="141.9">I13</text>
<text x="141" y="139.4">I12</text>
<text x="229.9" y="143.2">I12</text>
<text x="229.9" y="140.7">I11</text>
<text x="229.9" y="138.1">I10</text>
<text x="62.3" y="148.3">I15</text>
<text x="62.3" y="145.8">I14</text>
<text x="136.9" y="149.4" transform="rotate(-90 136.9 149.4)">GND</text>
<text x="141" y="147">I15</text>
<text x="141" y="144.5">I14</text>
<text x="216.4" y="145.8">E</text>
<text x="229.9" y="148.3">I14</text>
<text x="229.9" y="145.8">I13</text>
<text x="58.1" y="150.6" transform="rotate(-90 58.1 150.6)">GND</text>
<text x="225.8" y="153.2" transform="rotate(-90 225.8 153.2)">GND</text>
<text x="229.9" y="150.8">I15</text>
</g>
<g font-size="1.3" fill="#000084">
<text x="114.3" y="88.8">F+[0..7]</text>
<text x="127" y="88.8">RTDIN+[0..7]</text>
<text x="143.5" y="88.8">RTDIN-[0..7]</text>
<text x="185.4" y="88.8">F+[8..15]</text>
<text x="198.1" y="88.8">RTDIN+[8..15]</text>
<text x="214.6" y="88.8">RTDIN-[8..15]</text>
<text x="35.3" y="153.6" transform="rotate(-90 35.3 153.6)">MUX_CTL[0..3]</text>
<text x="114" y="152.4" transform="rotate(-90 114 152.4)">MUX_CTL[0..3]</text>
<text x="161.3" y="154.8">RTDIN-[0..15]</text>
<text x="82.5" y="156.1">F+[0..15]</text>
<text x="202.9" y="156.2" transform="rotate(-90 202.9 156.2)">MUX_CTL[0..3]</text>
<text x="250.2" y="158.6">RTDIN+[0..15]</text>
</g>
</svg>
